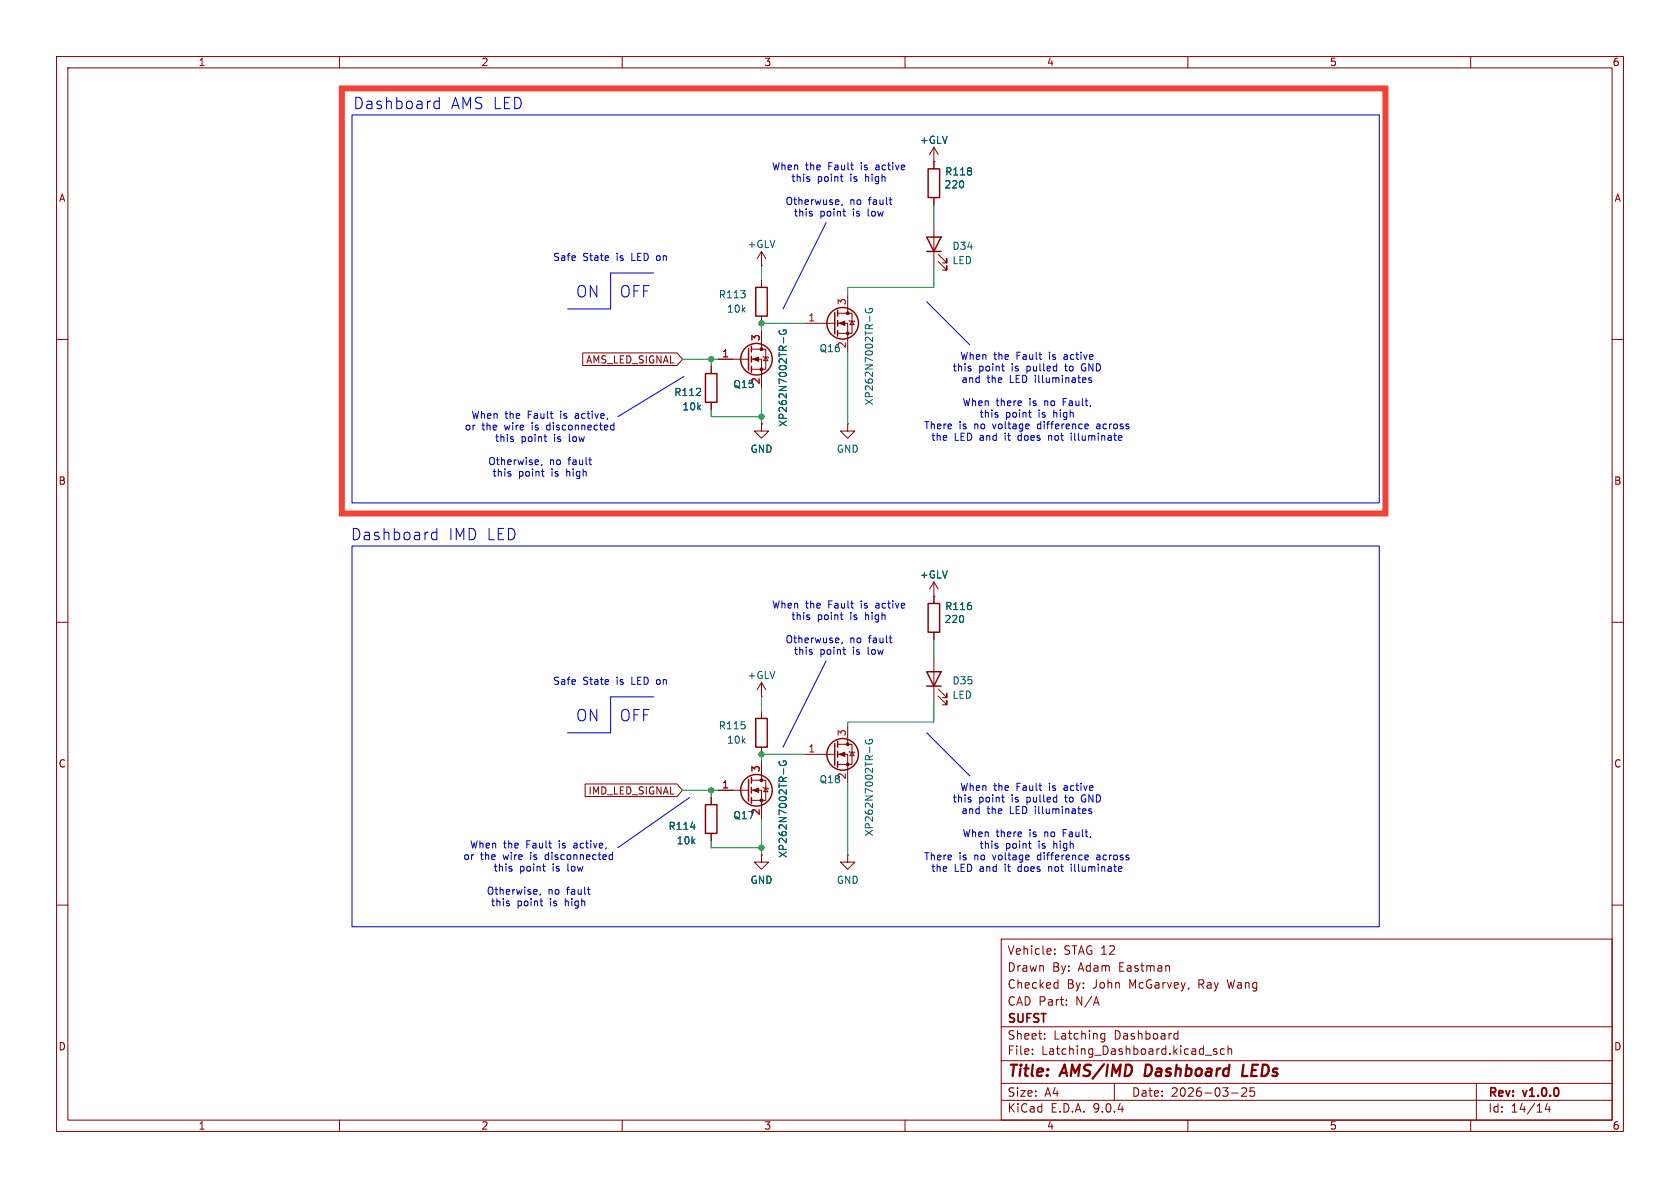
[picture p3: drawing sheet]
<svg xmlns="http://www.w3.org/2000/svg" width="297mm" height="210mm" viewBox="0 0 297 210" stroke-linecap="round" stroke-linejoin="round" font-family="sans-serif">
<g fill="none" stroke="#840000" stroke-width=".18">
<path d="M10 10h277v190h-277zM12 12h273v186h-273zM60 10v2M110 10v2M160 10v2M210 10v2M260 10v2M165.1 28.6h.1M165.1 26v3.8M165.1 34.9v1.3M165.1 39.4v7.6M165.1 26l-.8 1.3"/>
<path d="M165.1 26l.8 1.3M134.6 47h.1M134.6 44.5v2.5M134.6 49.5v1.3M134.6 55.9v1.3M134.6 58.4v3.3M134.6 44.5l-.7 1.2M134.6 44.5l.8 1.2M142.2 57.2h5.4M148.1 55.4h2.5v3.5h-2.5M148.1 57.2h1.8v5M149.9 52.1v3.3"/>
<path d="M150.1 56.6l.1 .2h.8l.1 .1M150.6 56.8l.4 .6h-.8zM165.9 46.2l1.5 1.6v-.8v.8h-.8M165.9 45l1.5 1.5v-.8v.8h-.8M10 60h2M103 62.4h16.7l.9 1.1-.9 1.1h-16.7zM125.7 64.8v1.2M125.7 71.1v1.3M127 63.5h5.3M132.8 61.7h2.6v3.6h-2.6M132.8 63.5h1.8v5.1M134.6 74.9v1.3h1.3l-1.3 1.3-1.3-1.3h1.3"/>
<path d="M134.6 74.9h.1M134.9 63l.1 .1h.8l.1 .1M135.4 63.1l.4 .7h-.8zM149.9 74.9v1.3h1.2l-1.2 1.3-1.3-1.3h1.3M149.9 74.9h.1M285 60h2M10 110h2M165.1 105.4h.1M165.1 102.9v3.8M165.1 111.8v1.2M165.1 116.2v7.6M165.1 102.9l-.8 1.2"/>
<path d="M165.1 102.9l.8 1.2M285 110h2M103.4 138.6h16.3l.9 1.1-.9 1.1h-16.3zM127 139.7h5.3M132.8 137.9h2.6v3.6h-2.6M132.8 139.7h1.8v5.1M134.6 123.2h.1M134.6 120.7v2.5M134.6 125.7v1.3M134.6 132.1v1.3M134.6 134.6v3.3M134.6 120.7l-.7 1.2"/>
<path d="M134.6 120.7l.8 1.2M134.9 139.2l.1 .1h.8l.1 .1M135.4 139.3l.4 .7h-.8zM142.2 133.4h5.4M148.1 131.6h2.5v3.5h-2.5M148.1 133.4h1.8v5M149.9 128.3v3.3M150.1 132.8l.1 .2h.8l.1 .1M150.6 133l.4 .6h-.8zM165.9 123.1l1.5 1.5v-.8v.8h-.8M165.9 121.8l1.5 1.5v-.7v.7h-.8M125.7 141v1.2"/>
<path d="M125.7 147.3v1.3M134.6 151.1v1.3h1.3l-1.3 1.3-1.3-1.3h1.3M134.6 151.1h.1M149.9 151.1v1.3h1.2l-1.2 1.3-1.3-1.3h1.3M149.9 151.1h.1M10 160h2M177 166h108v32h-108zM186.5 168.6v.1M186.5 167.8v.1M186.6 173.7l.4 .1M187 173.2v1.5M187 174.6l-.4 .1"/>
<path d="M188.5 177.6v.1M188.5 176.8v.1M285 160h2M60 198v2M110 198v2M160 198v2M177 194.5h108M177 191.5h108M177 187.5h108M177 181.5h108M182.5 186.3v.1M182.5 185.5v.1"/>
<path d="M184.7 183.6v.1M184.7 182.8v.1M194.7 183.6l.2 .1 .4-.1M195.3 182.7v1.2l-.3 .3-.3-.1M195.3 182.8l-.4-.1-.2 .1M197 191.5v3M207.8 182.7l.4 .1M208.2 183.6l-.4 .1M208.2 182.2v1.5M210 198v2M213.1 186.5h1.1M215.1 185.5l-.4-.1-.2 .2 .1 .2 .5 .2v.3h-.6"/>
<path d="M216.5 185.5l-.5-.1-.3 .3v.4l.2 .2h.6M217.1 185.5l.2-.1 .4 .1v.9M217.1 184.9v1.5M217.7 193.2h1.2M219.5 192.4l.6-.1 .2 .1 .1 .3-.9 1.1h.9M221.7 192.3h-.7v.7l.2-.1h.5l.1 .3-.1 .5-.2 .1-.5-.1M260 198v2M261 191.5v6.5M273.5 195l-.3 1.1h.9M273.9 195.6v1"/>
</g>
<path d="M202.6 188.2l-.3 2h.5M219.8 188.2l-.2 2h.9" fill="none" stroke="#840000" stroke-width=".4"/>
<g fill="none" stroke="#840000" stroke-width=".25">
<path d="M164.1 29.8h2v5.1h-2zM133.6 50.8h2v5.1h-2zM147.6 55.2v3.9M148.1 54.9v1M148.1 56.6v1.1M148.1 58.4v1M163.8 41.9h2.6l-1.3 2.6zM163.8 44.5h2.6M124.7 66h2v5.1h-2zM132.3 61.6v3.8M132.8 61.2v1M132.8 63v1"/>
<path d="M132.8 64.8v1M163.8 118.7h2.6l-1.3 2.6zM164.1 106.7h2v5.1h-2zM132.3 137.8v3.8M132.8 137.4v1M132.8 139.2v1M133.6 127h2v5.1h-2zM147.6 131.4v3.9M148.1 131.1v1M148.1 132.8v1.1M148.1 134.6v1M163.8 121.3h2.6"/>
<path d="M124.7 142.2h2v5.1h-2zM132.8 141v1"/>
<circle cx="149" cy="57.1" r="2.79"/>
<circle cx="133.7" cy="63.5" r="2.79"/>
<circle cx="133.7" cy="139.7" r="2.79"/>
<circle cx="149" cy="133.3" r="2.79"/>
</g>
<g fill="#840000" stroke="#840000" stroke-width=".18">
<path d="M148.3 57.2l1.1-.4v.7z"/>
<path d="M133.1 63.5l1-.4v.8z"/>
<path d="M133.1 139.7l1-.4v.8z"/>
<path d="M148.3 133.4l1.1-.4v.7z"/>
<circle cx="149.9" cy="55.4" r=".25"/>
<circle cx="149.9" cy="58.9" r=".25"/>
<circle cx="134.6" cy="61.7" r=".25"/>
<circle cx="134.6" cy="65.3" r=".25"/>
<circle cx="134.6" cy="137.9" r=".25"/>
<circle cx="134.6" cy="141.5" r=".25"/>
<circle cx="149.9" cy="131.6" r=".25"/>
<circle cx="149.9" cy="135.1" r=".25"/>
</g>
<path d="M137.8 58.4a.59 .59 0 0 0 .6 .7 .59 .59 0 0 0 .5-.7l-.4-.1v.3M138.5 59.7v.9M153 54.6a.59 .59 0 0 0 .6 .7 .59 .59 0 0 0 .6-.7l-.5-.1v.3M153.8 55.9v.9M137.8 134.6a.59 .59 0 0 0 .6 .7 .59 .59 0 0 0 .5-.7l-.4-.1v.3M138.5 135.9v.9M153 130.8a.59 .59 0 0 0 .6 .7 .59 .59 0 0 0 .6-.7l-.5-.1v.3M153.8 132.1v.9M122.1 146.2h.8" fill="none" stroke="#006464" stroke-width=".18"/>
<g fill="none" stroke="#0000c2" stroke-width=".18">
<path d="M76.8 19l.3 .2 .6-.1M77.7 17.2v2M77.7 18l-.6-.1-.3 .2M62.2 20.3h181.6v68.6h-181.6zM143.1 31.7v.3M143.6 37.8v.3M146 39.4l-7.6 15.2M148.2 35.4l.1 .2-.6 .1M148.5 31.2h.5M148.8 32l.2 .1M148.9 36.1l-.1 .2M149 37.4h.5"/>
<path d="M149.2 38.1l.3 .1M157.2 35.3h.5M157.6 36.2h.1M115.6 48.3h-7.7v6.3h-7.6M163.8 53.3l7.6 7.7M90.7 77.7v.3M96.2 77.2h.5M96.4 78h.3M108 75.9l.2 .1 .3-.1M108.5 74.7v1.3M108.5 75.2h-.3l-.2 .1M120.9 66.5l-11.7 7.2"/>
<path d="M171.6 65.2v.3M176.4 73.4v.3M177.1 64.7h.5M177.3 65.5l.3 .1M181.8 72.9h.5M182.1 73.7l.2 .1M185.4 77v.8M185.6 77l-.2 .1M189.4 77v.8M191.4 64.4l-.2 .5 .2 .6M192 75h.3l.1 .3-.6 .1M192.3 75.7l-.3 .1"/>
<path d="M192.9 66.8h-.3l-.1 .2v.1l.4 .2v.3h-.4M194 75h-.1M194 75.3l-.1 .2 .1 .3M198.1 77l.2 .3-.6 .1M198.3 77.8h-.2M62.2 96.5h181.6v67.3h-181.6zM76.4 95.2l.3 .2 .5-.1M77.2 93.4v2M77.2 94.2l-.5-.1-.3 .2M90.3 83.8v.3M95 81.3l.2 .3-.6 .1M95.1 82.1h-.1"/>
<path d="M95.7 83.3h.5M95.8 82.1l-.1 .2M96 84.1l.2 .1M104.1 81.3h.5M104.5 82.1h.1M143.1 109.2v.3M143.6 115.3v.3M146 116.8l-7.6 15.3M148.2 112.8l.1 .3-.6 .1M148.5 108.7h.5M148.8 109.5h.2M148.9 113.6l-.1 .2"/>
<path d="M149 114.8h.5M149.2 115.6l.3 .1M157.2 112.8h.5M157.6 113.6h.1M115.6 123.2h-7.7v6.3h-7.6M163.8 129.5l7.6 7.7M90 159.8v.3M90.5 153.6v.3M94.8 157.2l.1 .3-.6 .2M94.9 158l-.1 .1M95.5 159.3h.4M95.6 158l-.2 .3"/>
<path d="M95.9 153.1h.5M96.2 153.9l.2 .1M103.8 157.2h.5M104.2 158.1h.1M107.7 151.8l.2 .1h.4M108.3 150.7v1.2M108.3 151.2l-.4-.1-.2 .1M121.9 141l-12.7 8.9M171.6 141.4v.3M176.4 149.6v.3M177.1 140.9h.5M177.3 141.7l.3 .1"/>
<path d="M181.8 149.1h.5M182.1 149.9l.2 .1M185.4 153.2v.8M185.6 153.2l-.2 .1M189.4 153.2v.8M191.4 140.6l-.2 .5 .2 .6M192 151.2h.3l.1 .3-.6 .1M192.3 151.9l-.3 .1M192.9 143h-.3l-.1 .2v.1l.4 .2v.3h-.4M194 151.5l-.1 .2 .1 .3M194 151.2h-.1M198.1 153.2l.2 .3-.6 .1"/>
<path d="M198.3 154h-.2M95.7 160.1h.2"/>
</g>
<g fill="none" stroke="#009600" stroke-width=".18">
<path d="M165.1 36.2v3.2M134.6 47v2.5M142.2 57.2h-7.6v1.2M165.1 47v3.8h-15.2v1.3M120.6 63.5h6.4M125.7 63.5v1.3M125.7 72.4v1.3h8.9M134.6 68.6v6.3M149.9 62.2v12.7M165.1 113v3.2M120.6 139.7h6.4M125.7 139.7v1.3"/>
<path d="M134.6 123.2v2.5M142.2 133.4h-7.6v1.2M149.9 138.4v12.7M165.1 123.8v3.8h-15.2v.7M125.7 148.6v1.3h8.9M134.6 144.8v6.3"/>
</g>
<g fill="#009600" stroke="#009600" stroke-width=".18">
<circle cx="134.6" cy="57.2" r=".46"/>
<circle cx="134.6" cy="73.7" r=".46"/>
<circle cx="125.7" cy="63.5" r=".46"/>
<circle cx="125.7" cy="139.7" r=".46"/>
<circle cx="134.6" cy="133.4" r=".46"/>
<circle cx="134.6" cy="149.9" r=".46"/>
</g>
<path d="M60.4 15.6h184.5v75.2h-184.5z" fill="none" stroke="#f44336" stroke-width="1.1" stroke-linecap="butt"/>
<g font-size="2.8" fill="#0000c2">
<text x="62.4" y="19.5">Dashboard</text>
<text x="79.7" y="19.5">AMS LED</text>
<text x="101.8" y="52.8">ON</text>
<text x="109.5" y="52.8">OFF</text>
<text x="62" y="95.7">Dashboard</text>
<text x="79.3" y="95.7">IMD LED</text>
<text x="101.8" y="127.7">ON</text>
<text x="109.5" y="127.7">OFF</text>
</g>
<g font-size="2.8" fill="#840000">
<text x="178" y="190.9">Title:</text>
<text x="187.7" y="190.9">AMS/IMD</text>
<text x="203.2" y="190.9">Dashboard</text>
<text x="221.3" y="190.9">LEDs</text>
</g>
<g font-size="2.1" fill="#840000">
<text x="178" y="172">Drawn</text>
<text x="178" y="169">Vehicle:</text>
<text x="186" y="172">By:</text>
<text x="188" y="169">STAG 12</text>
<text x="190.7" y="172">Adam</text>
<text x="198" y="172">Eastman</text>
<text x="178" y="178">CAD Part:</text>
<text x="178" y="175">Checked</text>
<text x="188.6" y="175">By:</text>
<text x="190.2" y="178">N/A</text>
<text x="193.2" y="175">John</text>
<text x="199.8" y="175">McGarvey,</text>
<text x="212.1" y="175">Ray</text>
<text x="217.4" y="175">Wang</text>
<text x="178" y="184">Sheet:</text>
<text x="178" y="181.2">SUFST</text>
<text x="186.2" y="184">Latching</text>
<text x="197" y="184">Dashboard</text>
<text x="178" y="186.7">File:</text>
<text x="184.1" y="186.7">Latching_Dashboard.kicad_sch</text>
<text x="178" y="196.9">KiCad</text>
<text x="178" y="194.1">Size:</text>
<text x="184.7" y="194.1">A4</text>
<text x="185.7" y="196.9">E.D.A.</text>
<text x="193.3" y="196.9">9.0.4</text>
<text x="200" y="194.1">Date:</text>
<text x="207" y="194.1">2026-03-25</text>
<text x="263" y="194.3">Rev:</text>
<text x="263" y="196.9">Id:</text>
<text x="267.1" y="196.9">14/14</text>
<text x="269.4" y="194.3">v1.0.0</text>
</g>
<g font-size="1.8" fill="#840000">
<text x="35" y="11.9">1</text>
<text x="85" y="11.9">2</text>
<text x="135" y="11.9">3</text>
<text x="185" y="11.9">4</text>
<text x="235" y="11.9">5</text>
<text x="285" y="11.9">6</text>
<text x="10.3" y="35.9">A</text>
<text x="285.3" y="35.9">A</text>
<text x="103.5" y="64.5">AMS_LED_SIGNAL</text>
<text x="10.3" y="85.9">B</text>
<text x="285.3" y="85.9">B</text>
<text x="10.3" y="135.9">C</text>
<text x="285.3" y="135.9">C</text>
<text x="103.9" y="140.7">IMD_LED_SIGNAL</text>
<text x="10.3" y="185.9">D</text>
<text x="285.3" y="185.9">D</text>
<text x="35" y="199.9">1</text>
<text x="85" y="199.9">2</text>
<text x="135" y="199.9">3</text>
<text x="185" y="199.9">4</text>
<text x="235" y="199.9">5</text>
<text x="285" y="199.9">6</text>
</g>
<g font-size="1.8" fill="#006464">
<text x="162.5" y="25.6">+GLV</text>
<text x="166.9" y="33.5">220</text>
<text x="167" y="31.2">R118</text>
<text x="132" y="44">+GLV</text>
<text x="168.3" y="46.9">LED</text>
<text x="168.3" y="44.4">D34</text>
<text x="127" y="52.9">R113</text>
<text x="128.4" y="55.5">10k</text>
<text x="144.8" y="62.5">Q16</text>
<text x="149.6" y="61.7" transform="rotate(-90 149.6 61.7)">2</text>
<text x="119.1" y="70.2">R112</text>
<text x="129.5" y="68.8">Q15</text>
<text x="154.5" y="71.7" transform="rotate(-90 154.5 71.7)">XP262N7002TR-G</text>
<text x="120.5" y="72.7">10k</text>
<text x="139.3" y="75.6" transform="rotate(-90 139.3 75.6)">XP262N7002TR-G</text>
<text x="132.6" y="80.2">GND</text>
<text x="147.8" y="80.2">GND</text>
<text x="162.5" y="102.5">+GLV</text>
<text x="166.9" y="110.3">220</text>
<text x="167" y="108.1">R116</text>
<text x="132" y="120.2">+GLV</text>
<text x="168.3" y="123.7">LED</text>
<text x="168.3" y="121.2">D35</text>
<text x="127" y="129.1">R115</text>
<text x="128.4" y="131.7">10k</text>
<text x="149.6" y="137.9" transform="rotate(-90 149.6 137.9)">2</text>
<text x="144.8" y="138.7">Q18</text>
<text x="118.1" y="146.9">R114</text>
<text x="119.5" y="149.5">10k</text>
<text x="129.5" y="145">Q17</text>
<text x="154.5" y="147.9" transform="rotate(-90 154.5 147.9)">XP262N7002TR-G</text>
<text x="139.3" y="151.8" transform="rotate(-90 139.3 151.8)">XP262N7002TR-G</text>
<text x="132.6" y="156.4">GND</text>
<text x="147.8" y="156.4">GND</text>
</g>
<g font-size="1.8" fill="#0000c2">
<text x="136.4" y="30.3">When</text>
<text x="139.8" y="32.4">this</text>
<text x="142.4" y="30.3">the</text>
<text x="144.5" y="32.4">point</text>
<text x="146.5" y="30.3">Fault</text>
<text x="150.4" y="32.4">is</text>
<text x="152.5" y="30.3">is</text>
<text x="153.2" y="32.4">high</text>
<text x="155.3" y="30.3">active</text>
<text x="138.8" y="36.4">Otherwuse,</text>
<text x="140.3" y="38.5">this</text>
<text x="144.9" y="38.5">point</text>
<text x="150.2" y="36.4">no</text>
<text x="150.9" y="38.5">is</text>
<text x="153.7" y="38.5">low</text>
<text x="153.7" y="36.4">fault</text>
<text x="97.7" y="46.3">Safe</text>
<text x="103" y="46.3">State</text>
<text x="109.1" y="46.3">is</text>
<text x="111.9" y="46.3">LED on</text>
<text x="168.3" y="65.9">this</text>
<text x="169.7" y="63.8">When</text>
<text x="173" y="65.9">point</text>
<text x="175.7" y="63.8">the</text>
<text x="179" y="65.9">is</text>
<text x="179.8" y="63.8">Fault</text>
<text x="181.8" y="65.9">pulled</text>
<text x="185.7" y="63.8">is</text>
<text x="188.6" y="63.8">active</text>
<text x="188.8" y="65.9">to</text>
<text x="191.8" y="65.9">GND</text>
<text x="169.9" y="67.9">and</text>
<text x="170.1" y="72">When</text>
<text x="174.5" y="67.9">the</text>
<text x="176.1" y="72">there</text>
<text x="178.6" y="67.9">LED illuminates</text>
<text x="182.1" y="72">is</text>
<text x="184.9" y="72">no</text>
<text x="188.4" y="72">Fault,</text>
<text x="82.1" y="76.3">or</text>
<text x="83.2" y="74.2">When</text>
<text x="85.2" y="76.3">the</text>
<text x="89.3" y="74.2">the</text>
<text x="89.3" y="76.3">wire</text>
<text x="93.4" y="74.2">Fault</text>
<text x="94.3" y="76.3">is</text>
<text x="97.1" y="76.3">disconnected</text>
<text x="99.3" y="74.2">is</text>
<text x="102.1" y="74.2">active,</text>
<text x="163.3" y="76.1">There</text>
<text x="169.5" y="76.1">is</text>
<text x="172.3" y="76.1">no</text>
<text x="173.1" y="74">this</text>
<text x="175.8" y="76.1">voltage</text>
<text x="177.8" y="74">point</text>
<text x="183.7" y="74">is</text>
<text x="183.9" y="76.1">difference</text>
<text x="186.5" y="74">high</text>
<text x="194.5" y="76.1">across</text>
<text x="86.2" y="82.4">Otherwise,</text>
<text x="87.4" y="78.3">this</text>
<text x="92.1" y="78.3">point</text>
<text x="97.1" y="82.4">no</text>
<text x="98" y="78.3">is</text>
<text x="100.6" y="82.4">fault</text>
<text x="100.8" y="78.3">low</text>
<text x="164.5" y="78.1">the</text>
<text x="168.7" y="78.1">LED and</text>
<text x="177.9" y="78.1">it</text>
<text x="180.4" y="78.1">does</text>
<text x="186" y="78.1">not</text>
<text x="190.2" y="78.1">illuminate</text>
<text x="87" y="84.5">this</text>
<text x="91.6" y="84.5">point</text>
<text x="97.6" y="84.5">is</text>
<text x="100.4" y="84.5">high</text>
<text x="136.4" y="107.8">When</text>
<text x="142.4" y="107.8">the</text>
<text x="146.5" y="107.8">Fault</text>
<text x="152.5" y="107.8">is</text>
<text x="155.3" y="107.8">active</text>
<text x="138.8" y="113.9">Otherwuse,</text>
<text x="139.8" y="109.8">this</text>
<text x="144.5" y="109.8">point</text>
<text x="150.2" y="113.9">no</text>
<text x="150.4" y="109.8">is</text>
<text x="153.2" y="109.8">high</text>
<text x="153.7" y="113.9">fault</text>
<text x="140.3" y="116">this</text>
<text x="144.9" y="116">point</text>
<text x="150.9" y="116">is</text>
<text x="153.7" y="116">low</text>
<text x="97.7" y="121.3">Safe</text>
<text x="103" y="121.3">State</text>
<text x="109.1" y="121.3">is</text>
<text x="111.9" y="121.3">LED on</text>
<text x="168.3" y="142.1">this</text>
<text x="169.7" y="140">When</text>
<text x="173" y="142.1">point</text>
<text x="175.7" y="140">the</text>
<text x="179" y="142.1">is</text>
<text x="179.8" y="140">Fault</text>
<text x="181.8" y="142.1">pulled</text>
<text x="185.7" y="140">is</text>
<text x="188.6" y="140">active</text>
<text x="188.8" y="142.1">to</text>
<text x="191.8" y="142.1">GND</text>
<text x="169.9" y="144.1">and</text>
<text x="170.1" y="148.2">When</text>
<text x="174.5" y="144.1">the</text>
<text x="176.1" y="148.2">there</text>
<text x="178.6" y="144.1">LED illuminates</text>
<text x="182.1" y="148.2">is</text>
<text x="184.9" y="148.2">no</text>
<text x="188.4" y="148.2">Fault,</text>
<text x="81.8" y="152.2">or</text>
<text x="83" y="150.2">When</text>
<text x="84.9" y="152.2">the</text>
<text x="87.2" y="154.3">this</text>
<text x="89" y="150.2">the</text>
<text x="89.1" y="152.2">wire</text>
<text x="91.8" y="154.3">point</text>
<text x="93.1" y="150.2">Fault</text>
<text x="94" y="152.2">is</text>
<text x="96.8" y="152.2">disconnected</text>
<text x="97.8" y="154.3">is</text>
<text x="99.1" y="150.2">is</text>
<text x="100.6" y="154.3">low</text>
<text x="101.9" y="150.2">active,</text>
<text x="163.3" y="152.3">There</text>
<text x="164.5" y="154.3">the</text>
<text x="168.7" y="154.3">LED and</text>
<text x="169.5" y="152.3">is</text>
<text x="172.3" y="152.3">no</text>
<text x="173.1" y="150.2">this</text>
<text x="175.8" y="152.3">voltage</text>
<text x="177.8" y="150.2">point</text>
<text x="177.9" y="154.3">it</text>
<text x="180.4" y="154.3">does</text>
<text x="183.7" y="150.2">is</text>
<text x="183.9" y="152.3">difference</text>
<text x="186" y="154.3">not</text>
<text x="186.5" y="150.2">high</text>
<text x="190.2" y="154.3">illuminate</text>
<text x="194.5" y="152.3">across</text>
<text x="86" y="158.4">Otherwise,</text>
<text x="86.7" y="160.4">this</text>
<text x="91.4" y="160.4">point</text>
<text x="96.9" y="158.4">no</text>
<text x="97.3" y="160.4">is</text>
<text x="100.1" y="160.4">high</text>
<text x="100.3" y="158.4">fault</text>
</g>
<g font-size="1.8" fill="#a90000">
<text x="142.8" y="56.9">1</text>
<text x="149.6" y="54" transform="rotate(-90 149.6 54)">3</text>
<text x="127.6" y="63.2">1</text>
<text x="134.4" y="60.4" transform="rotate(-90 134.4 60.4)">3</text>
<text x="134.4" y="68" transform="rotate(-90 134.4 68)">2</text>
<text x="149.6" y="130.2" transform="rotate(-90 149.6 130.2)">3</text>
<text x="134.4" y="136.6" transform="rotate(-90 134.4 136.6)">3</text>
<text x="142.8" y="133.1">1</text>
<text x="127.6" y="139.4">1</text>
<text x="134.4" y="144.2" transform="rotate(-90 134.4 144.2)">2</text>
</g>
</svg>
